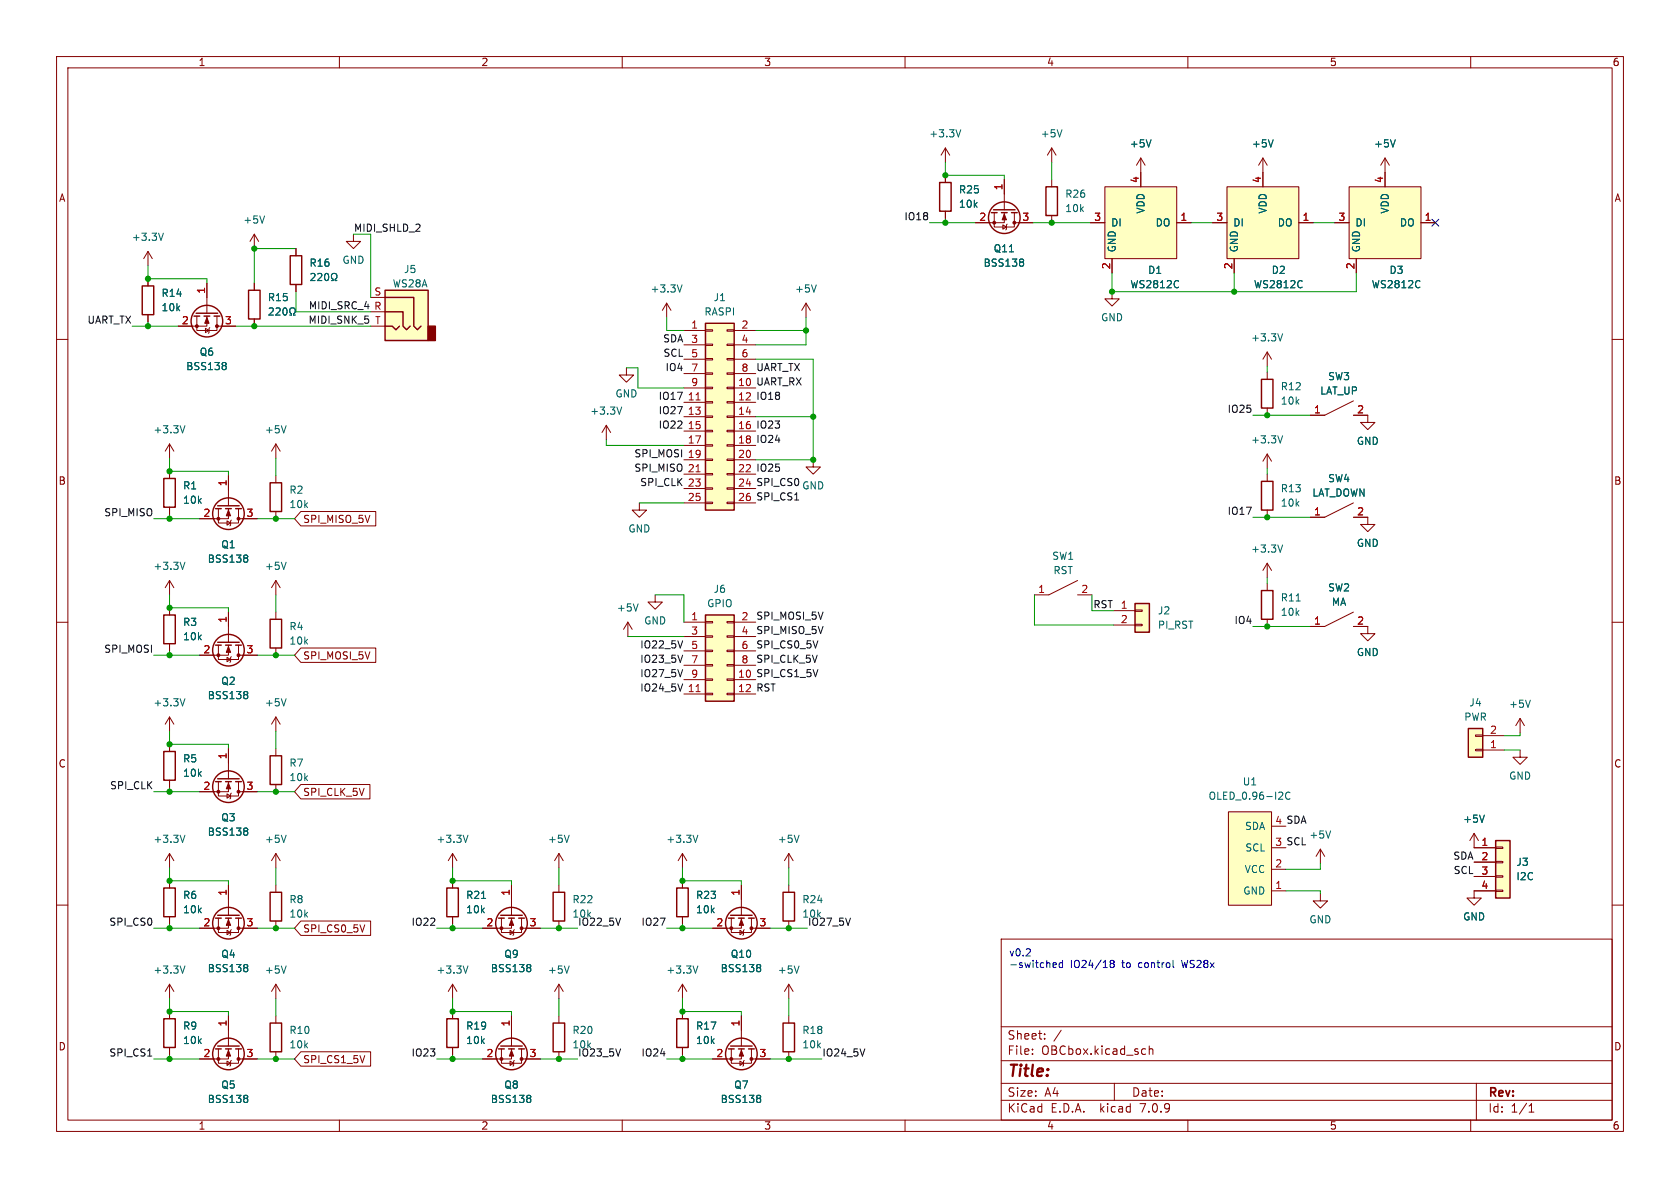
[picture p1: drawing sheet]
<svg xmlns="http://www.w3.org/2000/svg" width="297mm" height="210mm" viewBox="0 0 297 210" stroke-linecap="round" stroke-linejoin="round" font-family="sans-serif">
<g fill="none" stroke="#840000" stroke-width=".18">
<path d="M10 10h277v190h-277zM12 12h273v186h-273zM60 10v2M110 10v2M160 10v2M210 10v2M260 10v2M167.1 26.2l-.7 1.2M167.1 26.2v2.5M167.1 31v1.3M167.1 37.3v1.3M167.1 26.2l.8 1.2"/>
<path d="M175.8 37.6v2.5h3.5v-2.5M177.3 39.8l.6 .3-.6 .4zM177.5 37.6v1.8h-5M177.5 31.8v5.3M178.1 39.6l-.2 .2v.7l-.1 .1M179.3 39.4h3.3M185.9 26.2l-.7 1.2M185.9 26.2v2.5M185.9 31.8v1.2M185.9 38.1v1.3M185.9 26.2l.8 1.2M192.8 39.4h2.5"/>
<path d="M195.3 33h12.7v12.7h-12.7zM201.7 27.9l-.8 1.3M201.7 27.9v5.1M201.7 27.9l.7 1.3M208 39.4h2.6M214.4 39.4h2.5M216.9 33h12.7v12.7h-12.7zM223.3 27.9v5.1M223.3 27.9l-.8 1.3M223.3 27.9l.7 1.3M229.6 39.4h2.6M236 39.4h2.5"/>
<path d="M238.5 33h12.7v12.7h-12.7zM244.9 27.9v5.1M244.9 27.9l-.8 1.3M244.9 27.9l.7 1.3M251.2 39.4h2.5M10 60h2M26.2 44.5l-.8 1.2M26.2 44.5v2.5M26.2 49.3v1.2M26.2 55.6v1.3M26.2 44.5l.7 1.2M34.8 55.9v2.5h3.6v-2.5"/>
<path d="M36.3 58l.7 .4-.7 .4zM36.6 55.9v1.8h-5.1M36.6 50v5.4M37.1 57.9l-.1 .1v.8l-.2 .1M38.4 57.7h3.3M45 41.4v2.5M45 50v1.3M45 56.4v1.3M45 41.4l-.8 1.3M45 41.4l.7 1.3M52.3 43.9v1.3M52.3 50.3v1.3"/>
<path d="M62.5 41.4v1.3h1.3l-1.3 1.2-1.3-1.2h1.3M65.5 55.1h2.6M65.5 52.6h2.6M65.5 57.7h2.6M117.9 53.6l-.8 1.3M117.9 53.6v2.5M117.9 53.6l.7 1.3M120.9 58.4h3.8M124.7 58.3h1.3v.2h-1.3zM128.5 58.3h1.3v.2h-1.3zM129.8 58.4h3.8M142.5 53.6l-.8 1.3"/>
<path d="M142.5 53.6v2.5M142.5 53.6l.8 1.3M196.6 51.6v1.2h1.3l-1.3 1.3-1.3-1.3h1.3M196.6 45.7v2.6M218.2 45.7v2.6M239.8 45.7v2.6M285 60h2M30 78.5v2.5M30 78.5l-.8 1.3M30 78.5l.7 1.3M48.8 78.5v2.5M48.8 78.5l-.8 1.3"/>
<path d="M48.8 78.5l.7 1.3M107.2 75.2l-.8 1.3M107.2 75.2v2.5M107.2 75.2l.7 1.3M110.7 65v1.3h1.3l-1.3 1.3-1.2-1.3h1.2M120.9 68.6h3.8M120.9 71.1h3.8M120.9 73.7h3.8M120.9 76.2h3.8M120.9 78.7h3.8M120.9 61h3.8M120.9 63.5h3.8"/>
<path d="M120.9 66h3.8M124.7 78.6h1.3v.3h-1.3zM124.7 76.1h1.3v.2h-1.3zM124.7 73.5h1.3v.3h-1.3zM124.7 71h1.3v.2h-1.3zM124.7 68.5h1.3v.2h-1.3zM124.7 65.9h1.3v.3h-1.3zM124.7 63.4h1.3v.2h-1.3zM124.7 60.8h1.3v.3h-1.3zM128.5 78.6h1.3v.3h-1.3zM128.5 76.1h1.3v.2h-1.3zM128.5 73.5h1.3v.3h-1.3z"/>
<path d="M128.5 71h1.3v.2h-1.3zM128.5 68.5h1.3v.2h-1.3zM128.5 65.9h1.3v.3h-1.3zM128.5 63.4h1.3v.2h-1.3zM128.5 60.8h1.3v.3h-1.3zM129.8 68.6h3.8M129.8 71.1h3.8M129.8 73.7h3.8M129.8 76.2h3.8M129.8 78.7h3.8M129.8 61h3.8M129.8 63.5h3.8"/>
<path d="M129.8 66h3.8M224 62.2v2.6M224 65.8v1.3M224 72.1v1.3M224 62.2l-.7 1.3M224 62.2l.8 1.3M239.3 73.4h2.5v1.3h1.3l-1.3 1.2-1.3-1.2h1.3M239.3 70.9l-5.1 2.5h-2.6M30 83.3v1.3M30 89.7v1.2M38.6 89.9v2.6h3.6v-2.6M40.1 92.1l.7 .4-.7 .3z"/>
<path d="M40.4 89.9v1.8h-5.1M40.4 84.1v5.3M40.9 91.9l-.1 .2v.7l-.2 .2M42.2 91.7h3.3M48.8 84.1v1.2M48.8 90.4v1.3M53.2 90.4h13.2v2.6h-13.2l-1.1-1.3zM113 88.9v1.3h1.3l-1.3 1.2-1.2-1.2h1.2M120.9 81.3h3.8M120.9 83.8h3.8M120.9 86.4h3.8M120.9 88.9h3.8"/>
<path d="M124.7 88.8h1.3v.2h-1.3zM124.7 86.2h1.3v.3h-1.3zM124.7 83.7h1.3v.2h-1.3zM124.7 81.2h1.3v.2h-1.3zM128.5 88.8h1.3v.2h-1.3zM128.5 86.2h1.3v.3h-1.3zM128.5 83.7h1.3v.2h-1.3zM128.5 81.2h1.3v.2h-1.3zM129.8 81.3h3.8M129.8 83.8h3.8M129.8 86.4h3.8M129.8 88.9h3.8"/>
<path d="M143.8 81.3v1.3h1.2l-1.2 1.2-1.3-1.2h1.3M224 80.3v2.5M224 83.8v1.3M224 90.2v1.2M224 99.6v2.5M224 80.3l-.7 1.2M224 80.3l.8 1.2M224 99.6l-.7 1.2M224 99.6l.8 1.2M239.3 91.4h2.5v1.3h1.3l-1.3 1.3-1.3-1.3h1.3M239.3 88.9l-5.1 2.5h-2.6M10 110h2"/>
<path d="M30 102.6v2.6M30 107.4v1.3M30 113.8v1.3M30 102.6l-.8 1.3M30 102.6l.7 1.3M38.6 114v2.6h3.6v-2.6M40.1 116.2l.7 .4-.7 .4zM40.4 114v1.8h-5.1M40.4 108.2v5.3M40.9 116.1l-.1 .1v.8l-.2 .1M42.2 115.8h3.3M48.8 102.6v2.6"/>
<path d="M48.8 108.2v1.3M48.8 114.6v1.2M48.8 102.6l-.8 1.3M48.8 102.6l.7 1.3M53.2 114.6h13.2v2.5h-13.2l-1.1-1.3zM111 110l-.8 1.3M111 110v2.5M111 110l.8 1.3M115.8 105.2v1.2h1.3l-1.3 1.3-1.2-1.3h1.2M120.9 110h3.8M120.9 112.5h3.8M120.9 115.1h3.8"/>
<path d="M120.9 117.6h3.8M124.7 117.5h1.3v.2h-1.3zM124.7 114.9h1.3v.3h-1.3zM124.7 112.4h1.3v.2h-1.3zM124.7 109.9h1.3v.2h-1.3zM128.5 117.5h1.3v.2h-1.3zM128.5 114.9h1.3v.3h-1.3zM128.5 112.4h1.3v.2h-1.3zM128.5 109.9h1.3v.2h-1.3zM129.8 110h3.8M129.8 112.5h3.8M129.8 115.1h3.8"/>
<path d="M129.8 117.6h3.8M190.5 102.6l-5.1 2.6h-2.5M190.5 105.2h2.5M196.8 108h3.9M196.8 110.5h3.9M200.7 110.4h1.2v.2h-1.2zM200.7 107.8h1.2v.3h-1.2zM224 103.1v1.3M224 109.5v1.2M239.3 110.7h2.5v1.3h1.3l-1.3 1.3-1.3-1.3h1.3M239.3 108.2l-5.1 2.5h-2.6M285 110h2"/>
<path d="M30 126.7v2.6M30 131.6v1.2M30 137.9v1.3M30 126.7l-.8 1.3M30 126.7l.7 1.3M38.6 138.2v2.5h3.6v-2.5M40.4 138.2v1.8h-5.1M40.4 132.3v5.4M42.2 140h3.3M48.8 126.7v2.6M48.8 132.3v1.3M48.8 138.7v1.3"/>
<path d="M48.8 126.7l-.8 1.3M48.8 126.7l.7 1.3M53.2 138.7h12.2v2.5h-12.2l-1.1-1.2zM120.9 120.1h3.8M120.9 122.7h3.8M124.7 122.6h1.3v.2h-1.3zM124.7 120h1.3v.3h-1.3zM128.5 122.6h1.3v.2h-1.3zM128.5 120h1.3v.3h-1.3zM129.8 120.1h3.8M129.8 122.7h3.8M260.9 129.9h1.2v.3h-1.2z"/>
<path d="M260.9 132.5h1.2v.2h-1.2zM262.1 132.6h3.8M262.1 130h3.8M268.7 132.6v1.3h1.3l-1.3 1.2-1.2-1.2h1.2M268.7 127l-.7 1.3M268.7 127v2.5M268.7 127l.8 1.3M10 160h2M30 150.9v2.5M30 155.7v1.3M30 150.9l-.8 1.2M30 150.9l.7 1.2"/>
<path d="M40.1 140.3l.7 .4-.7 .4zM40.4 156.5v5.3M40.9 140.2l-.1 .1v.8l-.2 .1M48.8 150.9v2.5M48.8 156.5v1.2M48.8 150.9l-.8 1.2M48.8 150.9l.7 1.2M80 150.9v2.5M80 155.7v1.3M80 150.9l-.8 1.2M80 150.9l.8 1.2M90.4 156.5v5.3"/>
<path d="M98.8 150.9v2.5M98.8 156.5v1.2M98.8 150.9l-.8 1.2M98.8 150.9l.8 1.2M120.6 150.9v2.5M120.6 155.7v1.3M120.6 150.9l-.7 1.2M120.6 150.9l.8 1.2M131.1 156.5v5.3M139.4 150.9v2.5M139.4 156.5v1.2M139.4 150.9l-.7 1.2"/>
<path d="M139.4 150.9l.8 1.2M217.2 143.5h7.6v16.5h-7.6zM224.8 149.9h2.5M224.8 157.5h2.5M224.8 153.7h2.5M233.4 158v1.3h1.3l-1.3 1.2-1.2-1.2h1.2M233.4 150.1l-.7 1.3M233.4 150.1v2.6M233.4 150.1l.8 1.3M260.6 147.3l-.8 1.3M260.6 147.3v2.6h3.8M260.6 147.3l.8 1.3"/>
<path d="M260.6 152.4h3.8M260.6 154.9h3.8M264.4 157.4h1.3v.2h-1.3zM264.4 154.8h1.3v.3h-1.3zM264.4 152.3h1.3v.2h-1.3zM264.4 149.7h1.3v.3h-1.3zM264.4 157.5h-3.8v1.3h1.3l-1.3 1.2-1.3-1.2h1.3M285 160h2M30 162.1v1.2M30 174v2.5M30 178.8v1.3M30 174l-.8 1.3"/>
<path d="M30 174l.7 1.3M38.6 162.3v2.5h3.6v-2.5M40.1 164.5l.7 .3-.7 .4zM40.4 162.3v1.8h-5.1M40.4 179.6v5.3M40.9 164.3l-.1 .2v.7l-.2 .2M42.2 164.1h3.3M48.8 162.8v1.3M48.8 174v2.5M48.8 179.6v1.2M48.8 174l-.8 1.3M48.8 174l.7 1.3"/>
<path d="M53.2 162.8h12.3v2.6h-12.3l-1.1-1.3zM80 174l-.8 1.3M80 162.1v1.2M80 174v2.5M80 178.8v1.3M80 174l.8 1.3M88.6 162.3v2.5h3.6v-2.5M90.2 164.5l.6 .3-.6 .4zM90.4 162.3v1.8h-5.1M90.4 179.6v5.3M90.9 164.3l-.1 .2v.7l-.1 .2M92.2 164.1h3.3"/>
<path d="M98.8 162.8v1.3M98.8 174v2.5M98.8 179.6v1.2M98.8 174l-.8 1.3M98.8 174l.8 1.3M120.6 162.1v1.2M120.6 174v2.5M120.6 178.8v1.3M120.6 174l-.7 1.3M120.6 174l.8 1.3M129.3 162.3v2.5h3.5v-2.5M130.8 164.5l.6 .3-.6 .4z"/>
<path d="M131.1 162.3v1.8h-5.1M131.1 179.6v5.3M131.6 164.3l-.2 .2v.7l-.1 .2M132.8 164.1h3.3M139.4 174l-.7 1.3M139.4 162.8v1.3M139.4 174v2.5M139.4 179.6v1.2M139.4 174l.8 1.3M177 166h108v32h-108zM30 185.2v1.2M38.6 185.4v2.6h3.6v-2.6"/>
<path d="M40.1 187.6l.7 .4-.7 .3zM40.4 185.4v1.8h-5.1M40.9 187.5l-.1 .1v.7l-.2 .2M42.2 187.2h3.3M48.8 185.9v1.3M53.2 185.9h12.3v2.6h-12.3l-1.1-1.3zM60 198v2M80 185.2v1.2M88.6 185.4v2.6h3.6v-2.6M90.2 187.6l.6 .4-.6 .3zM90.4 185.4v1.8h-5.1M90.9 187.5l-.1 .1v.7l-.1 .2"/>
<path d="M92.2 187.2h3.3M98.8 185.9v1.3M110 198v2M120.6 185.2v1.2M129.3 185.4v2.6h3.5v-2.6M130.8 187.6l.6 .4-.6 .3zM131.1 185.4v1.8h-5.1M131.6 187.5l-.2 .1v.7l-.1 .2M132.8 187.2h3.3M139.4 185.9v1.3M160 198v2M177 194.5h108"/>
<path d="M177 191.5h108M177 187.5h108M177 181.5h108M182.5 186.3v.1M182.5 185.5v.1M184.7 183.6v.1M184.7 182.8v.1M187.6 182.1l-1.3 2M197 191.5v3M202.4 185.4l.1 .1M202.5 186.3l-.1 .1M203.2 184.9v1.5"/>
<path d="M203.2 185.5l.2-.1 .3 .1 .1 .9M210 198v2M260 198v2M261 191.5v6.5M270.3 196.6h.9M270.3 195.5l.4-.4v1.5"/>
</g>
<g fill="none" stroke="#840000" stroke-width=".25">
<path d="M166.1 32.3h2v5h-2zM175.3 37.6h1M175.6 37.1h3.9M177 37.6h1.1M178.8 37.6h1M184.9 33h2v5.1h-2zM25.1 50.5h2.1v5.1h-2.1zM34.3 55.9h1M34.7 55.4h3.8M36.1 55.9h1M37.8 55.9h1.1M43.9 51.3h2.1v5.1h-2.1z"/>
<path d="M51.3 45.2h2v5.1h-2zM68.1 51.3h7.6v8.9h-7.6zM68.1 57.7h1.2l.7 .6 .6-.6M68.1 55.1h3.1v2.6l.7 .6 .6-.6M68.1 52.6h5.1v5.1l.6 .6 .6-.6M124.7 57.2h5.1v33h-5.1zM223 67.1h2v5h-2zM29 84.6h2v5.1h-2zM38.1 89.9h1M38.5 89.4h3.8M39.9 89.9h1M41.7 89.9h1"/>
<path d="M47.8 85.3h2v5.1h-2zM223 85.1h2v5.1h-2zM29 108.7h2v5.1h-2zM38.1 114h1M38.5 113.5h3.8M39.9 114h1M41.7 114h1M47.8 109.5h2v5.1h-2zM124.7 108.7h5.1v15.3h-5.1zM200.7 106.7h2.5v5.1h-2.5zM223 104.4h2v5.1h-2zM29 132.8h2v5.1h-2z"/>
<path d="M38.1 138.2h1M38.5 137.7h3.8M39.9 138.2h1M41.7 138.2h1M47.8 133.6h2v5.1h-2zM259.6 128.8h2.5v5.1h-2.5zM29 157h2v5.1h-2zM47.8 157.7h2v5.1h-2zM79 157h2v5.1h-2zM97.8 157.7h2v5.1h-2zM119.6 157h2.1v5.1h-2.1zM138.4 157.7h2.1v5.1h-2.1z"/>
<path d="M264.4 148.6h2.6v10.2h-2.6zM38.1 162.3h1M38.5 161.8h3.8M39.9 162.3h1M41.7 162.3h1M88.1 162.3h1.1M88.5 161.8h3.8M89.9 162.3h1M91.7 162.3h1M128.8 162.3h1M129.2 161.8h3.8M130.6 162.3h1"/>
<path d="M132.3 162.3h1M29 180.1h2v5.1h-2zM38.1 185.4h1M38.5 184.9h3.8M39.9 185.4h1M41.7 185.4h1M47.8 180.8h2v5.1h-2zM79 180.1h2v5.1h-2zM88.1 185.4h1.1M88.5 184.9h3.8M89.9 185.4h1M91.7 185.4h1"/>
<path d="M97.8 180.8h2v5.1h-2zM119.6 180.1h2.1v5.1h-2.1zM128.8 185.4h1M129.2 184.9h3.8M130.6 185.4h1M132.3 185.4h1M138.4 180.8h2.1v5.1h-2.1z"/>
<circle cx="177.5" cy="38.5" r="2.79"/>
<circle cx="36.6" cy="56.8" r="2.79"/>
<circle cx="40.4" cy="90.8" r="2.79"/>
<circle cx="40.4" cy="114.9" r="2.79"/>
<circle cx="40.4" cy="139.1" r="2.79"/>
<circle cx="40.4" cy="163.2" r="2.79"/>
<circle cx="90.4" cy="163.2" r="2.79"/>
<circle cx="131.1" cy="163.2" r="2.79"/>
<circle cx="40.4" cy="186.3" r="2.79"/>
<circle cx="90.4" cy="186.3" r="2.79"/>
<circle cx="131.1" cy="186.3" r="2.79"/>
</g>
<g fill="none" stroke="#006464" stroke-width=".18">
<path d="M46.8 38.2l-.5 1.2M169.9 22.9l-.5 1.3M187.7 22.9l-.4 1.3M203.5 24.7l-.4 1.3M225.1 24.7l-.4 1.3M246.7 24.7l-.5 1.3M28.9 41.2l-.4 1.3M47.6 54.5l.5-.1 .2 .4-.8 .9h.8M48.8 54.5l.5-.1 .2 .4-.8 .9h.8M50.1 54.5l.2-.1a.68 .68 0 0 1 .5 .7 .68 .68 0 0 1-.5 .6l-.2-.1-.1-.4zM51.2 55.7h.3v-.2a.54 .54 0 0 1-.2-.8 .54 .54 0 0 1 .7-.2 .58 .58 0 0 1-.1 1v.2h.3M55 48.5l.4-.2 .3 .4-.8 .9h.8"/>
<path d="M56.2 48.5l.5-.2 .2 .4-.8 .9h.8M57.6 48.4l.1-.1a.68 .68 0 0 1 .4 .7 .68 .68 0 0 1-.4 .6 .84 .84 0 0 1-.1-1.2zM58.6 49.6h.3v-.2a.54 .54 0 0 1-.3-.8 .54 .54 0 0 1 .8-.2 .58 .58 0 0 1-.1 1v.2h.3M120.6 50.4l-.4 1.2M144.3 50.4l-.4 1.2M180.7 45.8l.3 .2-.3 .3 .3 .3v.2l-.3 .3M208.3 49.7h.1M208.4 50.8h-.1M226.7 59l-.4 1.3M230.1 49.7h.1M230.2 50.8h-.1M251 49.7h.1"/>
<path d="M251 50.8h.1M32.7 75.3l-.4 1.2M39.8 64.1l.2 .2-.2 .3 .2 .3v.2l-.2 .2M50.6 75.3l-.4 1.2M109.9 72l-.4 1.2M226.7 77l-.4 1.3M32.7 99.4l-.4 1.3M43.6 98.1l.2 .3-.2 .3 .2 .2v.2l-.2 .3M50.6 99.4l-.4 1.3M226.7 96.3l-.4 1.3M112.8 106.8l-.4 1.2M229.1 106.2h.8"/>
<path d="M32.7 123.5l-.4 1.3M43.6 122.2l.2 .3-.2 .3 .2 .2v.3l-.2 .2M50.6 123.5l-.4 1.3M270.5 123.8l-.4 1.2M32.7 147.6l-.4 1.3M43.6 146.4l.2 .2-.2 .3 .2 .3v.2l-.2 .2M50.6 147.6l-.4 1.3M82.7 147.6l-.4 1.3M85.1 158.8h.8M100.6 147.6l-.4 1.3M123.4 147.6l-.5 1.3M141.3 147.6l-.5 1.3"/>
<path d="M226.7 140.1l.1 .2-.1 .3-.7 .7h.8M228.1 140.1a.6 .6 0 0 0-.9 .5 .6 .6 0 0 0 .6 .7l.3-.1M235.2 146.9l-.4 1.3M262.4 144.1l-.4 1.3M32.7 170.8l-.4 1.2M43.6 170.5l.2 .2-.2 .3 .2 .3v.2l-.2 .3M50.6 170.8l-.4 1.2M82.7 170.8l-.4 1.2M93.6 170.5l.2 .2-.2 .3 .2 .3v.2l-.2 .3M100.6 170.8l-.4 1.2M123.4 170.8l-.5 1.2M134.2 170.5l.3 .2-.3 .3 .3 .3v.2l-.3 .3"/>
<path d="M141.3 170.8l-.5 1.2M43.6 193.6l.2 .3-.2 .3 .2 .2v.2l-.2 .3M93.6 193.6l.2 .3-.2 .3 .2 .2v.2l-.2 .3M134.2 193.6l.3 .3-.3 .3 .3 .2v.2l-.3 .3"/>
</g>
<g fill="#840000" stroke="#840000" stroke-width=".18">
<path d="M40.4 185.7l.4 1h-.8z"/>
<path d="M90.4 162.6l.4 1h-.8z"/>
<path d="M90.4 185.7l.4 1h-.8z"/>
<path d="M131.1 185.7l.3 1h-.7z"/>
<path d="M177.5 37.8l.4 1.1h-.7z"/>
<path d="M131.1 162.6l.3 1h-.7z"/>
<path d="M40.4 90.2l.4 1h-.8z"/>
<path d="M36.6 56.1l.4 1.1h-.8z"/>
<path d="M40.4 114.3l.4 1h-.8z"/>
<path d="M40.4 162.6l.4 1h-.8z"/>
<path d="M40.4 138.4l.4 1h-.8z"/>
<circle cx="38.6" cy="187.2" r=".25"/>
<circle cx="42.2" cy="187.2" r=".25"/>
<circle cx="88.6" cy="164.1" r=".25"/>
<circle cx="92.2" cy="164.1" r=".25"/>
<circle cx="88.6" cy="187.2" r=".25"/>
<circle cx="92.2" cy="187.2" r=".25"/>
<circle cx="129.3" cy="187.2" r=".25"/>
<circle cx="132.8" cy="187.2" r=".25"/>
<circle cx="175.8" cy="39.4" r=".25"/>
<circle cx="179.3" cy="39.4" r=".25"/>
<circle cx="129.3" cy="164.1" r=".25"/>
<circle cx="132.8" cy="164.1" r=".25"/>
<circle cx="38.6" cy="91.7" r=".25"/>
<circle cx="42.2" cy="91.7" r=".25"/>
<circle cx="34.8" cy="57.7" r=".25"/>
<circle cx="38.4" cy="57.7" r=".25"/>
<circle cx="38.6" cy="115.8" r=".25"/>
<circle cx="42.2" cy="115.8" r=".25"/>
<circle cx="38.6" cy="164.1" r=".25"/>
<circle cx="42.2" cy="164.1" r=".25"/>
<circle cx="38.6" cy="140" r=".25"/>
<circle cx="42.2" cy="140" r=".25"/>
</g>
<g fill="#ffffc2" stroke="#ffffc2" stroke-width=".18">
<path d="M238.5 33h12.7v12.7h-12.7z"/>
<path d="M216.9 33h12.7v12.7h-12.7z"/>
<path d="M195.3 33h12.7v12.7h-12.7z"/>
<path d="M259.6 128.8h2.5v5.1h-2.5z"/>
<path d="M200.7 106.7h2.5v5.1h-2.5z"/>
<path d="M264.4 148.6h2.6v10.2h-2.6z"/>
<path d="M217.2 143.5h7.6v16.5h-7.6z"/>
<path d="M124.7 108.7h5.1v15.3h-5.1z"/>
<path d="M124.7 57.2h5.1v33h-5.1z"/>
<path d="M68.1 51.3h7.6v8.9h-7.6z"/>
</g>
<path d="M123.1 70.7h.7M123.1 83.4h.7M123.1 122.3h.7" fill="none" stroke="#a90000" stroke-width=".18"/>
<path d="M75.7 57.7h1.3v2.5h-1.3z" fill="#840000" stroke="#840000" stroke-width=".25"/>
<path d="M140.5 88.4h.7M120.7 118.4l-.4 1.2M120.7 113.3l-.4 1.2M120.7 115.8l-.4 1.3M120.7 120.9l-.4 1.3M109.7 162.3l-.4 1.3M150.3 162.3l-.4 1.3M26.1 186.7h.7M109.7 185.4l-.4 1.3M152.9 185.4l-.4 1.3" fill="none" stroke="#0f0f0f" stroke-width=".18"/>
<path d="M186.2 171h.5M186.2 170.3l.4-.1 .2 .3-.7 .1M187.8 170.3l-.3-.1-.3 .2 .2 .6h.4M187.8 169.8v1.2M196.5 170.3l-.3 .3 .1 .3 .2 .1h.2l.3-.2-.1-.4-.2-.1M196.5 170.3l-.3-.2 .3-.3h.2l.3 .2-.3 .3M196.5 170.3h.2M207.4 169.8v1.1l.2 .1" fill="none" stroke="#0000c2" stroke-width=".18"/>
<g fill="none" stroke="#009600" stroke-width=".18">
<path d="M164.3 39.4h8.2M167.1 28.7v2.3h10.4v.8M167.1 38.6v.8M182.6 39.4h10.2M185.9 28.7v3.1M210.6 39.4h3.8M232.2 39.4h3.8M23.4 57.7h8.1M26.2 47v2.3h10.4v.7M26.2 56.9v.8M41.7 57.7h23.8M52.3 51.6v3.5h13.2"/>
<path d="M52.3 43.9h-7.3v6.1M62.5 41.4h3v11.2M117.9 56.1v2.3h3M133.6 58.4h8.9M142.5 56.1v4.9h-8.9M196.6 48.3v3.3h43.2v-3.3M218.2 48.3v3.3M107.2 77.7v1h13.7M110.7 65h2.1v3.6h8.1M133.6 73.7h10.2M133.6 63.5h10.2v17.8h-10.2M221.5 73.4h10.1"/>
<path d="M224 64.8v1M27.2 91.7h8.1M30 81v2.3h10.4v.8M30 90.9v.8M45.5 91.7h6.6M48.8 81v3.1M113 88.9h7.9M221.5 91.4h10.1M224 82.8v1M27.2 115.8h8.1M30 105.2v2.2h10.4v.8M30 115.1v.7"/>
<path d="M45.5 115.8h6.6M48.8 105.2v3M111 112.5h9.9M115.8 105.2h5.1v4.8M182.9 105.2v5.3h13.9M193 105.2v2.8h3.8M221.5 110.7h10.1M224 102.1v1M27.2 140h8.1M30 129.3v2.3h10.4v.7M30 139.2v.8M45.5 140h6.6"/>
<path d="M48.8 129.3v3M265.9 132.6h2.8M268.7 129.5v.5h-2.8M30 153.4v2.3h10.4v.8M48.8 153.4v3.1M80 153.4v2.3h10.4v.8M98.8 153.4v3.1M120.6 153.4v2.3h10.5v.8M139.4 153.4v3.1M227.3 157.5h6.1v.5M233.4 152.7v1h-6.1M27.2 164.1h8.1"/>
<path d="M30 176.5v2.3h10.4v.8M30 163.3v.8M45.5 164.1h6.6M48.8 176.5v3.1M77.2 164.1h8.1M80 176.5v2.3h10.4v.8M80 163.3v.8M95.5 164.1h6.6M98.8 176.5v3.1M117.9 164.1h8.1M120.6 163.3v.8M120.6 176.5v2.3h10.5v.8"/>
<path d="M136.1 164.1h6.6M139.4 176.5v3.1M27.2 187.2h8.1M30 186.4v.8M45.5 187.2h6.6M77.2 187.2h8.1M80 186.4v.8M95.5 187.2h6.6M117.9 187.2h8.1M120.6 186.4v.8M136.1 187.2h9.2"/>
</g>
<path d="M253.1 38.8l1.3 1.2M254.4 38.8l-1.3 1.2" fill="none" stroke="#000084" stroke-width=".18"/>
<g fill="#009600" stroke="#009600" stroke-width=".18">
<circle cx="80" cy="187.2" r=".46"/>
<circle cx="80" cy="178.8" r=".46"/>
<circle cx="48.8" cy="187.2" r=".46"/>
<circle cx="80" cy="164.1" r=".46"/>
<circle cx="80" cy="155.7" r=".46"/>
<circle cx="139.4" cy="164.1" r=".46"/>
<circle cx="98.8" cy="187.2" r=".46"/>
<circle cx="120.6" cy="178.8" r=".46"/>
<circle cx="120.6" cy="187.2" r=".46"/>
<circle cx="120.6" cy="164.1" r=".46"/>
<circle cx="139.4" cy="187.2" r=".46"/>
<circle cx="120.6" cy="155.7" r=".46"/>
<circle cx="98.8" cy="164.1" r=".46"/>
<circle cx="30" cy="83.3" r=".46"/>
<circle cx="30" cy="107.4" r=".46"/>
<circle cx="48.8" cy="115.8" r=".46"/>
<circle cx="48.8" cy="91.7" r=".46"/>
<circle cx="30" cy="91.7" r=".46"/>
<circle cx="30" cy="115.8" r=".46"/>
<circle cx="48.8" cy="164.1" r=".46"/>
<circle cx="30" cy="164.1" r=".46"/>
<circle cx="30" cy="155.7" r=".46"/>
<circle cx="30" cy="178.8" r=".46"/>
<circle cx="30" cy="140" r=".46"/>
<circle cx="30" cy="187.2" r=".46"/>
<circle cx="48.8" cy="140" r=".46"/>
<circle cx="30" cy="131.6" r=".46"/>
<circle cx="45" cy="57.7" r=".46"/>
<circle cx="45" cy="43.9" r=".46"/>
<circle cx="26.2" cy="49.3" r=".46"/>
<circle cx="26.2" cy="57.7" r=".46"/>
<circle cx="143.8" cy="81.3" r=".46"/>
<circle cx="167.1" cy="39.4" r=".46"/>
<circle cx="167.1" cy="31" r=".46"/>
<circle cx="224" cy="91.4" r=".46"/>
<circle cx="224" cy="110.7" r=".46"/>
<circle cx="142.5" cy="58.4" r=".46"/>
<circle cx="143.8" cy="73.7" r=".46"/>
<circle cx="185.9" cy="39.4" r=".46"/>
<circle cx="196.6" cy="51.6" r=".46"/>
<circle cx="218.2" cy="51.6" r=".46"/>
<circle cx="224" cy="73.4" r=".46"/>
</g>
<text font-size="2.8" fill="#840000" x="178" y="190.9">Title:</text>
<g font-size="2.1" fill="#840000">
<text x="178" y="184">Sheet:</text>
<text x="178" y="186.7">File:</text>
<text x="184.1" y="186.7">OBCbox.kicad_sch</text>
<text x="178" y="196.9">KiCad</text>
<text x="178" y="194.1">Size:</text>
<text x="184.7" y="194.1">A4</text>
<text x="185.7" y="196.9">E.D.A.</text>
<text x="194.6" y="196.9">kicad</text>
<text x="200" y="194.1">Date:</text>
<text x="201.8" y="196.9">7.0.9</text>
<text x="263" y="194.3">Rev:</text>
<text x="263" y="196.9">Id:</text>
<text x="267.1" y="196.9">1/1</text>
</g>
<g font-size="1.8" fill="#840000">
<text x="35" y="11.9">1</text>
<text x="85" y="11.9">2</text>
<text x="135" y="11.9">3</text>
<text x="185" y="11.9">4</text>
<text x="235" y="11.9">5</text>
<text x="285" y="11.9">6</text>
<text x="10.3" y="35.9">A</text>
<text x="285.3" y="35.9">A</text>
<text x="10.3" y="85.9">B</text>
<text x="285.3" y="85.9">B</text>
<text x="53.5" y="92.6">SPI_MISO_5V</text>
<text x="53.5" y="116.8">SPI_MOSI_5V</text>
<text x="10.3" y="135.9">C</text>
<text x="285.3" y="135.9">C</text>
<text x="53.5" y="140.9">SPI_CLK_5V</text>
<text x="53.5" y="165">SPI_CS0_5V</text>
<text x="10.3" y="185.9">D</text>
<text x="285.3" y="185.9">D</text>
<text x="53.5" y="188.2">SPI_CS1_5V</text>
<text x="35" y="199.9">1</text>
<text x="85" y="199.9">2</text>
<text x="135" y="199.9">3</text>
<text x="185" y="199.9">4</text>
<text x="235" y="199.9">5</text>
<text x="285" y="199.9">6</text>
</g>
<g font-size="1.8" fill="#006464">
<text x="164.2" y="24.5">+3.3V</text>
<text x="183.9" y="24.5">+5V</text>
<text x="199.6" y="26.3">+5V</text>
<text x="221.2" y="26.3">+5V</text>
<text x="242.8" y="26.3">+5V</text>
<text x="169.4" y="34.4">R25</text>
<text x="188.2" y="35.2">R26</text>
<text x="42.9" y="39.7">+5V</text>
<text x="169.4" y="36.9">10k</text>
<text x="188.2" y="37.7">10k</text>
<text x="196.3" y="40.2">DI</text>
<text x="202.5" y="37.9" transform="rotate(-90 202.5 37.9)">VDD</text>
<text x="204.2" y="40.2">DO</text>
<text x="217.9" y="40.2">DI</text>
<text x="224.1" y="37.9" transform="rotate(-90 224.1 37.9)">VDD</text>
<text x="225.8" y="40.2">DO</text>
<text x="239.5" y="40.2">DI</text>
<text x="245.7" y="37.9" transform="rotate(-90 245.7 37.9)">VDD</text>
<text x="247.4" y="40.2">DO</text>
<text x="23.2" y="42.8">+3.3V</text>
<text x="54.6" y="47.3">R16</text>
<text x="60.4" y="46.8">GND</text>
<text x="173.8" y="47.3">BSS138</text>
<text x="175.6" y="44.8">Q11</text>
<text x="197.5" y="44.7" transform="rotate(-90 197.5 44.7)">GND</text>
<text x="219" y="44.7" transform="rotate(-90 219 44.7)">GND</text>
<text x="240.6" y="44.7" transform="rotate(-90 240.6 44.7)">GND</text>
<text x="28.5" y="52.7">R14</text>
<text x="47.3" y="53.4">R15</text>
<text x="69.3" y="51">WS28A</text>
<text x="71.3" y="48.5">J5</text>
<text x="114.9" y="51.9">+3.3V</text>
<text x="126.1" y="53.4">J1</text>
<text x="140.5" y="51.9">+5V</text>
<text x="199.7" y="51.2">WS2812C</text>
<text x="202.9" y="48.6">D1</text>
<text x="221.6" y="51.2">WS2812C</text>
<text x="224.7" y="48.6">D2</text>
<text x="242.4" y="51.2">WS2812C</text>
<text x="245.5" y="48.6">D3</text>
<text x="28.5" y="55.2">10k</text>
<text x="124.4" y="56">RASPI</text>
<text x="194.6" y="57">GND</text>
<text x="32.8" y="65.6">BSS138</text>
<text x="35.2" y="63.1">Q6</text>
<text x="221.1" y="60.6">+3.3V</text>
<text x="108.7" y="70.5">GND</text>
<text x="226.3" y="71.7">10k</text>
<text x="226.3" y="69.2">R12</text>
<text x="233.3" y="70">LAT_UP</text>
<text x="234.7" y="67.4">SW3</text>
<text x="27" y="76.8">+3.3V</text>
<text x="46.7" y="76.8">+5V</text>
<text x="104.2" y="73.5">+3.3V</text>
<text x="221.1" y="78.6">+3.3V</text>
<text x="239.8" y="78.8">GND</text>
<text x="32.3" y="86.7">R1</text>
<text x="32.3" y="89.3">10k</text>
<text x="51.1" y="87.5">R2</text>
<text x="226.3" y="89.8">10k</text>
<text x="226.3" y="87.2">R13</text>
<text x="231.9" y="88">LAT_DOWN</text>
<text x="234.7" y="85.4">SW4</text>
<text x="51.1" y="90">10k</text>
<text x="111" y="94.3">GND</text>
<text x="27" y="100.9">+3.3V</text>
<text x="36.6" y="99.7">BSS138</text>
<text x="39" y="97.1">Q1</text>
<text x="46.7" y="100.9">+5V</text>
<text x="185.9" y="99.2">SW1</text>
<text x="186.1" y="101.7">RST</text>
<text x="221.1" y="97.9">+3.3V</text>
<text x="239.8" y="96.9">GND</text>
<text x="124.9" y="107.5">GPIO</text>
<text x="126.1" y="105">J6</text>
<text x="226.3" y="106.5">R11</text>
<text x="234.7" y="104.7">SW2</text>
<text x="235.4" y="107.3">MA</text>
<text x="32.3" y="110.8">R3</text>
<text x="32.3" y="113.4">10k</text>
<text x="51.1" y="111.6">R4</text>
<text x="109" y="108.3">+5V</text>
<text x="113.8" y="110.6">GND</text>
<text x="204.6" y="108.8">J2</text>
<text x="204.6" y="111.4">PI_RST</text>
<text x="226.3" y="109.1">10k</text>
<text x="51.1" y="114.1">10k</text>
<text x="239.8" y="116.2">GND</text>
<text x="27" y="125.1">+3.3V</text>
<text x="36.6" y="123.8">BSS138</text>
<text x="39" y="121.3">Q2</text>
<text x="46.7" y="125.1">+5V</text>
<text x="259.7" y="125.1">J4</text>
<text x="266.7" y="125.3">+5V</text>
<text x="258.8" y="127.6">PWR</text>
<text x="32.3" y="135">R5</text>
<text x="32.3" y="137.5">10k</text>
<text x="51.1" y="135.7">R7</text>
<text x="51.1" y="138.3">10k</text>
<text x="213.6" y="141.6">OLED_0.96-I2C</text>
<text x="219.6" y="139">U1</text>
<text x="266.7" y="138">GND</text>
<text x="27" y="149.2">+3.3V</text>
<text x="36.6" y="147.9">BSS138</text>
<text x="39" y="145.4">Q3</text>
<text x="46.7" y="149.2">+5V</text>
<text x="77.1" y="149.2">+3.3V</text>
<text x="96.8" y="149.2">+5V</text>
<text x="117.7" y="149.2">+3.3V</text>
<text x="137.4" y="149.2">+5V</text>
<text x="220" y="146.9">SDA</text>
<text x="231.4" y="148.4">+5V</text>
<text x="258.6" y="145.6">+5V</text>
<text x="219.9" y="154.5">VCC</text>
<text x="220.1" y="150.7">SCL</text>
<text x="268" y="153.3">J3</text>
<text x="268" y="155.8">I2C</text>
<text x="32.3" y="159.1">R6</text>
<text x="32.3" y="161.6">10k</text>
<text x="51.1" y="159.9">R8</text>
<text x="82.3" y="161.6">10k</text>
<text x="82.3" y="159.1">R21</text>
<text x="101.1" y="159.9">R22</text>
<text x="122.9" y="161.6">10k</text>
<text x="122.9" y="159.1">R23</text>
<text x="141.7" y="159.9">R24</text>
<text x="219.7" y="158.3">GND</text>
<text x="51.1" y="162.4">10k</text>
<text x="231.4" y="163.4">GND</text>
<text x="258.6" y="162.9">GND</text>
<text x="27" y="172.3">+3.3V</text>
<text x="36.6" y="172.1">BSS138</text>
<text x="39" y="169.5">Q4</text>
<text x="46.7" y="172.3">+5V</text>
<text x="77.1" y="172.3">+3.3V</text>
<text x="86.7" y="172.1">BSS138</text>
<text x="89.1" y="169.5">Q9</text>
<text x="96.8" y="172.3">+5V</text>
<text x="117.7" y="172.3">+3.3V</text>
<text x="127.3" y="172.1">BSS138</text>
<text x="129.1" y="169.5">Q10</text>
<text x="137.4" y="172.3">+5V</text>
<text x="32.3" y="182.2">R9</text>
<text x="32.3" y="184.8">10k</text>
<text x="51.1" y="185.5">10k</text>
<text x="51.1" y="183">R10</text>
<text x="82.3" y="184.8">10k</text>
<text x="82.3" y="182.2">R19</text>
<text x="101.1" y="183">R20</text>
<text x="122.9" y="184.8">10k</text>
<text x="122.9" y="182.2">R17</text>
<text x="141.7" y="185.5">10k</text>
<text x="141.7" y="183">R18</text>
<text x="36.6" y="195.2">BSS138</text>
<text x="39" y="192.6">Q5</text>
<text x="86.7" y="195.2">BSS138</text>
<text x="89.1" y="192.6">Q8</text>
<text x="127.3" y="195.2">BSS138</text>
<text x="129.7" y="192.6">Q7</text>
</g>
<g font-size="1.8" fill="#a90000">
<text x="177.3" y="33.7" transform="rotate(-90 177.3 33.7)">1</text>
<text x="201.4" y="32.5" transform="rotate(-90 201.4 32.5)">4</text>
<text x="223" y="32.5" transform="rotate(-90 223 32.5)">4</text>
<text x="244.6" y="32.5" transform="rotate(-90 244.6 32.5)">4</text>
<text x="173" y="39.1">2</text>
<text x="180.6" y="39.1">3</text>
<text x="193.3" y="39.1">3</text>
<text x="208.6" y="39.1">1</text>
<text x="214.9" y="39.1">3</text>
<text x="230.2" y="39.1">1</text>
<text x="236.5" y="39.1">3</text>
<text x="251.8" y="39.1">1</text>
<text x="196.3" y="47.7" transform="rotate(-90 196.3 47.7)">2</text>
<text x="217.9" y="47.7" transform="rotate(-90 217.9 47.7)">2</text>
<text x="239.5" y="47.7" transform="rotate(-90 239.5 47.7)">2</text>
<text x="36.3" y="52" transform="rotate(-90 36.3 52)">1</text>
<text x="66.1" y="52.3">S</text>
<text x="32.1" y="57.4">2</text>
<text x="39.7" y="57.4">3</text>
<text x="66.2" y="57.4">T</text>
<text x="122.1" y="58.2">1</text>
<text x="131" y="58.2">2</text>
<text x="122.1" y="60.7">3</text>
<text x="122.1" y="63.2">5</text>
<text x="122.1" y="65.8">7</text>
<text x="131" y="60.7">4</text>
<text x="131" y="63.2">6</text>
<text x="131" y="65.8">8</text>
<text x="121.5" y="70.9">11</text>
<text x="122.1" y="68.3">9</text>
<text x="130.4" y="68.3">10</text>
<text x="130.4" y="70.9">12</text>
<text x="121.5" y="73.4">13</text>
<text x="121.5" y="75.9">15</text>
<text x="130.4" y="73.4">14</text>
<text x="130.4" y="75.9">16</text>
<text x="232.2" y="73.2">1</text>
<text x="239.8" y="73.2">2</text>
<text x="121.5" y="78.5">17</text>
<text x="130.4" y="78.5">18</text>
<text x="130.4" y="81">20</text>
<text x="130.4" y="83.6">22</text>
<text x="40.1" y="86.1" transform="rotate(-90 40.1 86.1)">1</text>
<text x="121.5" y="88.6">25</text>
<text x="130.4" y="86.1">24</text>
<text x="130.4" y="88.6">26</text>
<text x="35.9" y="91.4">2</text>
<text x="43.5" y="91.4">3</text>
<text x="232.2" y="91.2">1</text>
<text x="239.8" y="91.2">2</text>
<text x="183.4" y="104.9">1</text>
<text x="191.1" y="104.9">2</text>
<text x="198" y="107.7">1</text>
<text x="40.1" y="110.2" transform="rotate(-90 40.1 110.2)">1</text>
<text x="122.1" y="109.7">1</text>
<text x="122.1" y="112.3">3</text>
<text x="131" y="109.7">2</text>
<text x="131" y="112.3">4</text>
<text x="198" y="110.2">2</text>
<text x="232.2" y="110.5">1</text>
<text x="239.8" y="110.5">2</text>
<text x="35.9" y="115.6">2</text>
<text x="43.5" y="115.6">3</text>
<text x="122.1" y="114.8">5</text>
<text x="122.1" y="117.3">7</text>
<text x="122.1" y="119.9">9</text>
<text x="130.4" y="119.9">10</text>
<text x="131" y="114.8">6</text>
<text x="131" y="117.3">8</text>
<text x="121.5" y="122.4">11</text>
<text x="130.4" y="122.4">12</text>
<text x="263.3" y="129.8">2</text>
<text x="40.1" y="134.3" transform="rotate(-90 40.1 134.3)">1</text>
<text x="263.3" y="132.3">1</text>
<text x="35.9" y="139.7">2</text>
<text x="43.5" y="139.7">3</text>
<text x="261.8" y="149.6">1</text>
<text x="225.4" y="153.4">2</text>
<text x="261.8" y="152.1">2</text>
<text x="261.8" y="154.7">3</text>
<text x="40.1" y="158.4" transform="rotate(-90 40.1 158.4)">1</text>
<text x="90.2" y="158.4" transform="rotate(-90 90.2 158.4)">1</text>
<text x="130.8" y="158.4" transform="rotate(-90 130.8 158.4)">1</text>
<text x="225.4" y="157.2">1</text>
<text x="261.8" y="157.2">4</text>
<text x="35.9" y="163.8">2</text>
<text x="43.5" y="163.8">3</text>
<text x="85.9" y="163.8">2</text>
<text x="93.5" y="163.8">3</text>
<text x="126.5" y="163.8">2</text>
<text x="134.2" y="163.8">3</text>
<text x="40.1" y="181.6" transform="rotate(-90 40.1 181.6)">1</text>
<text x="90.2" y="181.6" transform="rotate(-90 90.2 181.6)">1</text>
<text x="130.8" y="181.6" transform="rotate(-90 130.8 181.6)">1</text>
<text x="35.9" y="186.9">2</text>
<text x="43.5" y="186.9">3</text>
<text x="85.9" y="186.9">2</text>
<text x="93.5" y="186.9">3</text>
<text x="126.5" y="186.9">2</text>
<text x="134.2" y="186.9">3</text>
</g>
<g font-size="1.8" fill="#0f0f0f">
<text x="62.5" y="41.1">MIDI_SHLD_2</text>
<text x="159.8" y="39">IO18</text>
<text x="15.4" y="57.3">UART_TX</text>
<text x="54.4" y="57.3">MIDI_SNK_5</text>
<text x="54.5" y="54.8">MIDI_SRC_4 R</text>
<text x="117.1" y="60.6">SDA</text>
<text x="117.2" y="63.2">SCL</text>
<text x="117.6" y="65.7">IO4</text>
<text x="133.6" y="65.7">UART_TX</text>
<text x="116.3" y="70.8">IO17</text>
<text x="133.6" y="70.8">IO18</text>
<text x="133.6" y="68.2">UART_RX</text>
<text x="116.3" y="75.9">IO22</text>
<text x="116.3" y="73.3">IO27</text>
<text x="133.6" y="75.9">IO23</text>
<text x="216.9" y="73.1">IO25</text>
<text x="112.1" y="83.5">SPI_MISO 21</text>
<text x="112.1" y="80.9">SPI_MOSI 19</text>
<text x="133.6" y="78.4">IO24</text>
<text x="133.6" y="83.5">IO25</text>
<text x="113.1" y="86">SPI_CLK 23</text>
<text x="133.6" y="86">SPI_CS0</text>
<text x="133.6" y="88.6">SPI_CS1</text>
<text x="141.7" y="86.7">GND</text>
<text x="18.3" y="91.3">SPI_MISO</text>
<text x="216.9" y="91.1">IO17</text>
<text x="193.2" y="107.6">RST</text>
<text x="133.6" y="109.6">SPI_MOSI_5V</text>
<text x="133.6" y="112.2">SPI_MISO_5V</text>
<text x="218.1" y="110.4">IO4</text>
<text x="18.3" y="115.5">SPI_MOSI</text>
<text x="113.1" y="119.8">IO27_5V</text>
<text x="113.1" y="114.7">IO22_5V</text>
<text x="113.1" y="117.3">IO23_5V</text>
<text x="133.6" y="117.3">SPI_CLK_5V</text>
<text x="133.6" y="119.8">SPI_CS1_5V</text>
<text x="133.6" y="114.7">SPI_CS0_5V</text>
<text x="113.1" y="122.3">IO24_5V</text>
<text x="133.6" y="122.3">RST</text>
<text x="19.4" y="139.6">SPI_CLK</text>
<text x="225.4" y="149.6">3 SCL</text>
<text x="225.4" y="145.8">4 SDA</text>
<text x="256.8" y="152.1">SDA</text>
<text x="256.9" y="154.6">SCL</text>
<text x="19.2" y="163.7">SPI_CS0</text>
<text x="72.7" y="163.7">IO22</text>
<text x="101.1" y="162.4">10k</text>
<text x="102.1" y="163.7">IO22_5V</text>
<text x="113.3" y="163.7">IO27</text>
<text x="141.7" y="162.4">10k</text>
<text x="142.7" y="163.7">IO27_5V</text>
<text x="101.1" y="185.5">10k</text>
<text x="19.2" y="186.8">SPI_CS1</text>
<text x="72.7" y="186.8">IO23</text>
<text x="102.1" y="186.8">IO23_5V</text>
<text x="113.3" y="186.8">IO24</text>
<text x="145.3" y="186.8">IO24_5V</text>
</g>
<g font-size="1.8" fill="#0000c2">
<text x="178.3" y="169.2">v0.2</text>
<text x="178.3" y="171.2">-switched</text>
<text x="189.2" y="171.2">IO24/18</text>
<text x="198.5" y="171.2">to</text>
<text x="201.5" y="171.2">control</text>
<text x="209.4" y="171.2">WS28x</text>
</g>
</svg>
